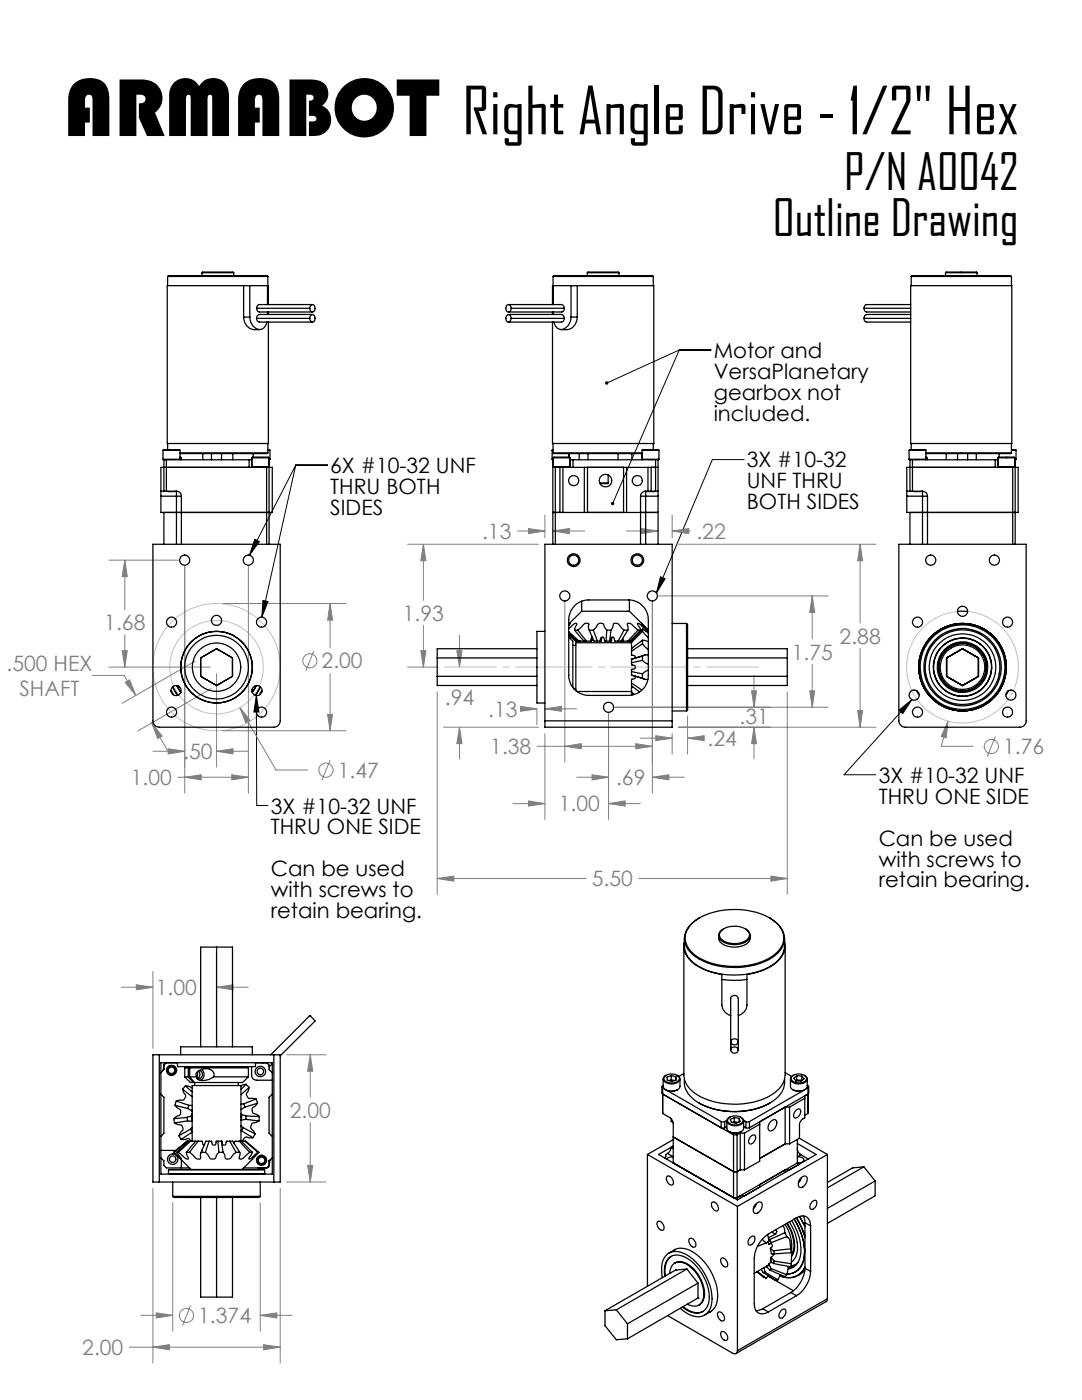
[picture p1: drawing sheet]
<svg xmlns="http://www.w3.org/2000/svg" width="216mm" height="279mm" viewBox="0 0 216 279" stroke-linecap="round" stroke-linejoin="round" font-family="sans-serif">
<g fill="none" stroke="#808080" stroke-width=".2">
<path d="M21.7 111.8h13.9M24.9 111.8v9.9M24.9 111.8l.5 3.3h-1zM36.9 113.1v45.2M49.6 113.1v45.2M81.3 108.6h26.2M84.5 108.6l.5 3.3h-1zM84.5 108.6v11.2M103.2 106h5.5M105.4 105.5l3.3 .5-3.3 .5zM108.7 102.8v4.6M110.3 106l3.3-.5v1z"/>
<path d="M110.3 106h6.4M125 106h6.3M128 105.5l3.3 .5-3.3 .5zM131.4 118.9h33.8M134.1 106l3.3-.5v1zM134.1 106h3.7M134.1 102.8v4.6M135.4 108.6h39.4M162.1 118.9l.5 3.3h-1zM162.1 118.9v8.6M171.6 108.6l.5 3.3h-1zM171.6 108.6v15.8"/>
<path d="M18.4 134.8h6.4l2.3 4M21.7 133.1h20.2M24.4 129.9h1l-.5 3.2zM24.9 126.7v6.4M25 136.2l.9-.5 1.2 3.1zM38.9 131.9l-14.6 8.5M42.1 137.4l-14.6 8.5M43.2 134.4v18.7M44.5 120.4h24.5M62.6 129.9l-1.6 4M65.9 120.4v8.9M65.9 134.4v11.4"/>
<path d="M65.9 120.4l.5 3.4h-1zM81.3 133.1h6.1M84 129.9h1l-.5 3.2zM84.5 124.8v8.3M87.2 138.1v40.4M91.2 129.9h1l-.5 3.2zM91.7 126.8v6.3M112.7 120.2v31.9M130.2 120.2v38.1M150 137.9h1l-.5 3.2zM150.5 134.8v6.3M157.1 138.1v40.4"/>
<path d="M161.6 137.9h1l-.5 3.2zM162.1 132.6v8.5M171.6 129.4v15.7M30.3 144.3l2 2.6-.8 .5zM30.3 144.3l3.1 5.5M30.5 149.9h6.4M33.5 149.4l3.4 .5-3.4 .6zM35.5 155.1h14.1M36.9 155.1l3.2-.5v1zM43.2 149.9h6.4M43.2 149.9l3.3-.5v1.1zM44.5 145.8h24.5"/>
<path d="M46.2 154.6l3.4 .5-3.4 .5zM47.9 141.2l2.1 2.6-.9 .5zM47.9 141.2l7.2 12.5h6.3M65.4 142.6h1l-.5 3.2zM65.9 151.7l-1.7 4M88.5 145.1h19M91.7 145.1l.5 3.3h-1zM91.7 145.1v6.4M103.9 141l3.2 .5-3.2 .5zM104.5 141.5h2.6M105.4 159.8l3.3 .6-3.3 .5zM107.1 141.6v3"/>
<path d="M107.2 148.9h23M108.7 141.5l3.3-.5v1zM108.7 146.4v17.1M108.7 141.5h6.4M112.7 148.9l3.3-.5v1zM115.1 155.1h6.3M118.1 154.6l3.3 .5-3.3 .5zM121.4 142.4v21.1M122.7 141.1h42.5M126.9 148.4l3.3 .5-3.3 .5zM127.8 147.3h6.3M130.2 155.1l3.3-.5v1z"/>
<path d="M130.2 155.1h6.3M130.8 146.8l3.3 .5-3.3 .5zM134.1 146.4v4.1M135.4 145.1h39.4M137.2 147.3l3.3-.5v1zM137.2 142.9v7.6M137.2 147.3h2.8M150.5 145.1l.5 3.3h-1zM150.5 145.1v6.4M171.1 141.8h1l-.5 3.3zM189.2 143.9l-.4 3.3-1-.2zM189.2 143.9l-1.4 5h6.4"/>
<path d="M198.6 147l-1.6 4M87.2 175.3l3.4-.5v1.1zM87.2 175.3h29.7M102.4 160.4h6.3M121.4 160.4l3.3-.6v1.1zM121.4 160.4h6.4M127.5 175.3h29.6M153.8 174.8l3.3 .5-3.3 .6zM24.2 197h6.3M27.2 196.5l3.3 .5-3.3 .6zM30.5 193.9v15.3M43.2 197l3.3-.5v1.1z"/>
<path d="M43.2 197h6.4M57.2 210.5h7.9M61.9 210.5l.5 3.3h-1zM61.9 210.5v8.5M30.5 237.2v34.8M55.9 237.2v34.8M57.2 235.9h7.9M61.4 232.6h1l-.5 3.3zM61.9 224v11.9M34.5 240v25.7M51.9 240v25.7M25.8 268.9h30.1"/>
<path d="M28.1 262.5h6.4M30.5 268.9l3.3-.5v1zM31.2 262l3.3 .5-3.3 .5zM38 260.5l-1.6 4M51.9 262.5l3.3-.5v1zM51.9 262.5h6.4M52.6 268.4l3.3 .5-3.3 .5z"/>
<circle cx="61.8" cy="131.9" r="1.41"/>
<circle cx="65.1" cy="153.7" r="1.41"/>
<circle cx="197.8" cy="149" r="1.41"/>
<circle cx="37.2" cy="262.5" r="1.41"/>
</g>
<g fill="none" stroke="#000" stroke-width=".2">
<path d="M135.5 69.8h6.4M135.5 69.8l-13.3 30.7M135.5 69.8l-14.4 6.6M59 92.8h6.4M59 92.8l-6.8 30.4M59 92.8l-9.2 18M148.5 91.7h-6.4l-11.1 26.7M50.8 107.6l1 .5-2 2.7zM52.5 119.8l1 .3-1.3 3.1zM131.8 115.1l.9 .4-1.7 2.9zM51.2 138.8v22h2.2M51.2 138.8l.5 3.3h-1z"/>
<path d="M182 139.6l-13.6 15h6.4M179.4 141.7l2.6-2.1-1.9 2.8z"/>
</g>
<g fill="none" stroke="#c0c0c0" stroke-width=".2">
<circle cx="43.2" cy="133.2" r="12.7"/>
<circle cx="43.2" cy="133.1" r="9.3"/>
<circle cx="192.1" cy="133.1" r="11.1"/>
</g>
<path d="M88.7 133.1h62.7" fill="none" stroke="#c0c0c0" stroke-width=".2" stroke-dasharray="15.2 1.3 1.3 1.3" stroke-dashoffset="4.9"/>
<path d="M52.5 119.8l1 .3-1.3 3.1zM50.8 107.6l1 .5-2 2.7zM51.2 138.8l.5 3.3h-1zM131.8 115.1l.9 .4-1.7 2.9zM122 100.3l-.1 .3 .2 .2 .1-.3-.1 .3a.34 .34 0 0 0 .4-.1 .34 .34 0 0 0-.1-.5 .34 .34 0 0 0-.4 .1zM120.8 76.2v.4l.3-.2-.3 .2a.34 .34 0 0 0 .4 .1 .34 .34 0 0 0 .1-.5 .34 .34 0 0 0-.5 0zM179.4 141.7l2.6-2.1-1.9 2.8z" fill="#000"/>
<g fill="#808080">
<path d="M36.9 155.1l3.2-.5v1zM46.2 154.6l3.4 .5-3.4 .5zM25 136.2l.9-.5 1.2 3.1zM30.3 144.3l2 2.6-.8 .5zM105.4 105.5l3.3 .5-3.3 .5zM110.3 106l3.3-.5v1zM128 105.5l3.3 .5-3.3 .5zM134.1 106l3.3-.5v1zM112.7 148.9l3.3-.5v1zM126.9 148.4l3.3 .5-3.3 .5zM130.8 146.8l3.3 .5-3.3 .5zM137.2 147.3l3.3-.5v1zM150.5 145.1l.5 3.3h-1zM150 137.9h1l-.5 3.2zM161.6 137.9h1l-.5 3.2zM162.1 118.9l.5 3.3h-1zM171.1 141.8h1l-.5 3.3zM171.6 108.6l.5 3.3h-1zM105.4 159.8l3.3 .6-3.3 .5zM121.4 160.4l3.3-.6v1.1zM118.1 154.6l3.3 .5-3.3 .5zM130.2 155.1l3.3-.5v1zM103.9 141l3.2 .5-3.2 .5zM108.7 141.5l3.3-.5v1zM87.2 175.3l3.4-.5v1.1zM153.8 174.8l3.3 .5-3.3 .6zM52.6 268.4l3.3 .5-3.3 .5zM30.5 268.9l3.3-.5v1zM61.9 210.5l.5 3.3h-1zM61.4 232.6h1l-.5 3.3zM31.2 262l3.3 .5-3.3 .5zM51.9 262.5l3.3-.5v1zM43.2 197l3.3-.5v1.1zM27.2 196.5l3.3 .5-3.3 .6z"/>
<path d="M65.4 142.6h1l-.5 3.2zM65.9 120.4l.5 3.4h-1zM47.9 141.2l1.2 3.1 .9-.5zM43.2 149.9l3.3-.5v1.1zM33.5 149.4l3.4 .5-3.4 .6zM24.4 129.9h1l-.5 3.2zM24.9 111.8l.5 3.3h-1zM84 129.9h1l-.5 3.2zM84.5 108.6l.5 3.3h-1zM91.2 129.9h1l-.5 3.2zM91.7 145.1l.5 3.3h-1zM189.2 143.9l-1.4 3.1 1 .2z"/>
</g>
<g fill="none" stroke="#000" stroke-width=".25">
<path d="M33.4 55.2h20M33.4 55.2l.2-.2h19.7l.1 .2M33.4 55.2v1.8M40.3 54.4h6.3M40.3 54.4l.1-.1h6.1l.1 .1M40.3 54.4v.6M46.6 54.4v.6M48.6 57h-15.2v31.5h20.2v-24.2M48.6 57v6.3M48.6 57h1.2M49.8 57h3.6v3.8M49.8 57v6.3"/>
<path d="M53.4 55.2l.2 5.6M110.3 55.2h20.1M110.3 55.2l.2-.2h19.7l.2 .2M110.3 55.2v1.8M110.4 57h-.2v3.8M110.4 57v3.8M110.4 57h3.5M113.9 57v6.3M113.9 57h1.3M115.2 57h15.3v31.5h-20.3v-24.2M115.2 57v6.3M117.2 54.4h6.3"/>
<path d="M117.2 54.4l.1-.1h6.1l.1 .1M117.2 54.4v.6M123.5 54.4v.6M130.4 55.2v1.8M181.7 57h20.2v31.5h-20.2zM181.8 55.2h20M181.8 55.2l.2-.2h19.6l.2 .2M181.8 55.2v1.8M188.7 54.4h6.3M188.7 54.4l.1-.1h6l.2 .1M188.7 54.4v.6M195 54.4v.6"/>
<path d="M201.8 55.2v1.8M48.6 63.3a2.34 2.34 0 0 0 2 2.5M48.6 63.3h1.2M49.8 63.3a2.25 2.25 0 0 0 2.4 2.4l.5-.3 .6-1.1M50.6 65.8h1.2M51.2 63.5v.1a.61 .61 0 0 0 .6 .7h10.6M51.2 61.5l.2 .6 .3 .2h10.6M51.2 63.5h10.6M51.2 61.5h10.6M51.8 62.8h10.5M51.8 62.8l-.5 .2-.1 .5M53.4 62.3v.5"/>
<path d="M53.6 62.3v.5M61.9 63a.56 .56 0 0 1 .8-.1 .56 .56 0 0 1 .2 .7 .56 .56 0 0 1-.7 .6 .56 .56 0 0 1-.4-.8zM62 61a.54 .54 0 0 1 .7-.1 .54 .54 0 0 1 .2 .7 .56 .56 0 0 1-.7 .7 .56 .56 0 0 1-.4-.8zM62.3 60.8h-10.7l-.3 .3-.1 .4M101.1 63a.54 .54 0 0 1 .7-.1 .54 .54 0 0 1 .2 .7 .56 .56 0 0 1-.7 .6 .56 .56 0 0 1-.4-.8zM101.2 60.9a.7 .7 0 0 1 .8 .3 .7 .7 0 0 1-.2 .9 .56 .56 0 0 1-.7 0 .56 .56 0 0 1-.2-.6zM101.5 62.8h10.6M101.5 60.8h10.6l.3 .2 .2 .5M102 63.5h10.6M102 61.5h10.6M110.2 62.3v.5M110.4 62.3v.5"/>
<path d="M112 65.8h1.2M112.1 62.8l.4 .2 .1 .5M112.6 63.5l-.1 .5-.5 .3h-10.6M112.6 61.5l-.1 .5-.3 .3h-10.7M113.9 63.3a2.32 2.32 0 0 1-2.2 2.5 1.78 1.78 0 0 1-1.2-1.5M113.9 63.3h1.3M115.2 63.3a2.37 2.37 0 0 1-2 2.5M172.4 61.5l.1 .6 .4 .2h8.8M172.4 63.5l.1 .6 .3 .2h8.9M172.4 63.5h9.3M172.4 61.5h9.3M172.9 62.8h8.8"/>
<path d="M172.9 62.8h-.1a.66 .66 0 0 0-.4 .7M181.7 60.8h-8.9l-.3 .3-.1 .4M32.1 98v1M32.1 99v3.3h3.1M32.1 98h.6M32.1 99h3.1M32.5 91.7h3.4M32.5 89.9h3.4M32.5 89.9l.2-.2h3.1l.1 .2M32.5 91.7l.2 .1M32.5 89.9v1.8M32.7 91.8h.5"/>
<path d="M32.7 98h.5M32.7 91.8v6.2M33.2 91.8h16.5M33.2 91.8v6.2M33.2 98h2M33.4 98h1.6M33.4 88.5v1.2M35.2 98a.96 .96 0 0 1 1 1M35.2 99h1M35.2 98v1M35.2 99v9.6M35.9 90.4h17.5"/>
<path d="M35.9 91.4h.2M35.9 91.2l.2 .2M35.9 89.9v1.8M35.9 91.7l-.1 .1M36.1 91.4v.4M36.2 99v9.6M40.5 90.5v1.3M42.2 90.5v1.3M44.2 90.5v1.3M46.5 90.5v1.3M49.7 91.8h.5M49.7 91.8v1.5"/>
<path d="M50.2 91.8h.1M50.2 91.8v1.5M50.3 93.1h3.3M50.3 91.4h3.3M50.3 91.4l.1-.2h3.1l.1 .2M50.3 91.4v1.7M50.3 93.1l.1 .2M50.5 90.5v.7M53.2 93.3h1.1v9h-18.1M53.2 93.3h-21.1v4.7M53.2 93.3v15.3M53.4 90.4l-.1 .1h-17.4"/>
<path d="M53.4 89.9h.5M53.4 89.7l.5 .2M53.4 88.5v1.9M53.6 91.8h.1M53.6 91.7h.3M53.6 91.4v1.7M53.6 93.1l-.1 .2M53.7 91.8v16.8M53.9 89.9v1.8M53.9 91.7l-.2 .1M110.2 91.7h.2M110.2 89.9h.1"/>
<path d="M110.2 89.9v1.8M110.2 91.7l.1 .1M110.3 91.8h.1M110.3 93.3h.5M110.3 91.8v16.8M110.3 90.4h17.8M110.3 90.4l.2 .1h17.6M110.3 89.7l-.1 .2M110.3 88.5v1.9M110.4 93.1h3.3M110.4 91.4h3.3M110.4 91.4l.1-.2h3.1l.1 .2"/>
<path d="M110.4 91.4v1.7M110.4 93.1l.1 .2M110.8 93.3h20.5M110.8 93.3v15.3M111.7 93.3v9M112.3 93.3v9M113.5 90.5v.7M113.7 91.8h.1M113.7 91.4v1.7M113.7 93.1l-.1 .2M113.8 91.8h.5M113.8 91.8v1.5"/>
<path d="M114.3 91.8h16.5M114.3 91.8v1.5M115.6 90.5v1.3M116.6 93.3v9M117.2 93.3v9M117.3 90.5v1.3M119.7 96.4h1.7M121.4 96.4l-.2 .1h-1.5M121.4 94.8v1.6M123.3 90.5v1.3M124.4 93.3v9M125 93.3v9"/>
<path d="M126.1 90.5v1.3M127.8 99h1M127.8 99v9.6M128.1 91.2h.1M128.1 90.5v1.3M128.1 91.4h.1M128.1 91.7h3.4M128.1 89.9h3.4M128.1 89.9l.1-.2h3.1l.2 .2M128.1 89.9v1.8M128.1 91.7l.1 .1M128.8 98a1.02 1.02 0 0 0-1 1"/>
<path d="M128.8 98v1M128.8 98h2M128.8 99h2.5M128.8 99v9.6M129 98h1.6M129.3 93.3v4.7M129.9 93.3v4.7M130.4 88.5v1.2M130.8 91.8h.5M130.8 98h.5M130.8 91.8v6.2M131.3 98v1"/>
<path d="M131.3 91.8v6.2M131.3 99v9.6M131.5 91.7l-.2 .1M131.5 89.9v1.8M180.9 98v1M180.9 98h.7M180.9 99h3.2M181.4 91.7h3.3M181.4 89.9h3.3M181.4 89.9l.1-.2h3.1l.1 .2M181.4 91.7l.2 .1M181.4 89.9v1.8"/>
<path d="M181.6 91.8h.5M181.6 98h.5M181.6 91.8v6.2M181.8 88.5v1.2M182.1 91.8h1.3M182.1 98h2M182.1 91.8v6.2M182.3 98h1.6M183.4 91.8h15.2M184.1 98a.96 .96 0 0 1 1 1M184.1 98v1M184.1 99h1"/>
<path d="M184.1 99v9.6M184.7 90.4h17.1M184.7 91.4h.3M184.7 91.2l.3 .2M184.7 89.9v1.8M184.7 91.7l-.1 .1M185 91.4v.4M185.1 99v9.6M188.8 90.5v1.3M191.1 90.5v1.3M193.1 90.5v1.3M194.8 90.5v1.3"/>
<path d="M198.6 91.8h.5M198.6 91.8v1.5M199.1 91.8h.1M199.1 91.8v1.5M199.1 93.1h3.4M199.1 91.4h3.4M199.1 91.4l.1-.2h3.2l.1 .2M199.1 91.4v1.7M199.1 93.1l.1 .2M199.4 90.5v.7M201.8 90.4l-.2 .1h-16.9M201.8 89.9h.9"/>
<path d="M201.8 89.7l.9 .2M201.8 88.5v1.9M202.1 93.3h1.1v9h-22.3v-3.3M202.1 93.3h-21.2v4.7M202.1 93.3v15.3M202.5 91.8h.1M202.5 91.7h.2M202.5 91.4v1.7M202.5 93.1l-.1 .2M202.6 91.8h.1M202.6 91.8v16.8M202.7 89.9v1.8"/>
<path d="M202.7 91.7l-.1 .1M30.5 108.6h25.4v35.3a1.33 1.33 0 0 1-1.3 1.2h-22.8a1.26 1.26 0 0 1-1.3-1.2zM32.7 102.3v6.3M35.2 102.3h1M110.3 102.3h21M116.1 120v2M125.6 119.7v2.3M179.4 108.6h25.4v35.3a1.26 1.26 0 0 1-1.3 1.2h-22.9a1.33 1.33 0 0 1-1.2-1.2zM181.6 102.3v6.3M34.1 137.9l.5 .7M34.4 137.1l1 1.7M34.5 137l1 1.7"/>
<path d="M35.3 136.8l.8 1.4M35.5 136.9l.1 .1M35.6 137l.2 .1M35.7 137h-.1M40 131.3l3.2-1.8 3.2 1.8v3.7l-3.2 1.8-3.2-1.8zM50.3 137.7l.1 .1M50.3 137.8h.1M50.4 137.8l-.1 .1M51.1 136.8l-.8 1.4M51.9 137l-1 1.7M52 137.1l-1 1.7M52.3 137.9l-.4 .4v.3"/>
<path d="M87.2 131.3h19.9M87.2 135h19.9M107.1 129.5h-19.9v7.3h19.9M108.7 126h-1.6v14.3h1.6M113.5 127.1l.8 .9v9.2M113.5 125.4l.8-.7a.47 .47 0 0 1 .8-.1l-.4 1.2M113.5 124.6l.3-.2-.3 .4M113.5 126.1l2 1.9M113.5 126.4l1.8 1.6h.2M113.5 126.8l1.4 1.2zM114.3 128.8h.6M114.5 137.5h.4"/>
<path d="M114.7 125.8h.6M114.7 125.8l1.8 2.2M114.7 120.9a4 4 0 0 1 2.8-1.2h7.9a4 4 0 0 1 4 4v11.1a4 4 0 0 1-4 4h-7.9a4 4 0 0 1-4-4v-11.1a4.2 4.2 0 0 1 1.2-2.8zM114.9 128h.1M114.9 128h.3M115.1 138h10.9M115.3 125.8l1.1-1.1a.74 .74 0 0 1 1.1-.1l-.1 .5 .2 .7M115.3 125.8l1.7 2.2M116.1 122h9.5M116.1 122l-2.6 2.5M116.5 127.9l-1 .1M116.5 128h.1"/>
<path d="M116.5 128h.5M117.4 124.5l.1 .1M117.6 125.8h.8M117.6 125.8l.9 2.2h.7M117.9 127.8h.2M117.9 127.8l-.1 .2h-.8M118.1 127.8l-.2 .2M118.2 127.2l-.2 .1-.1 .5M118.3 127.3l-.2 .5M118.4 125.8l.6-.7a.83 .83 0 0 1 .6-.7 .83 .83 0 0 1 .9 .3l.1 .4 .5 .7M118.4 125.8l.8 2.2M119.8 127.8l.1-.6a.48 .48 0 0 1 .6 .1 .48 .48 0 0 1 .1 .5l.1 .2h.2"/>
<path d="M119.8 127.8h.2M119.8 127.8l-.1 .2h-.5M120 127.8l-.2 .2M120.3 127.2l-.2 .1-.1 .5M120.9 128h.7M121.1 125.8h.8M121.1 125.8l-.2 2.2M121.6 128h.2l.2-.8h.5l.2 .8h.6M121.8 127.8h.2M121.9 125.8l.4-1.1a.69 .69 0 0 1 .7-.4 .69 .69 0 0 1 .6 .4l.9 1.1M121.9 125.8l-.3 2.2M122 127.8v.2h-.2"/>
<path d="M122.3 127.2l-.2 .1-.1 .5M123.3 128h.6M124.2 127.4l.2 .6h.9M124.3 127.7l-.1 .3h-.3M124.5 125.8h.8M124.5 125.8l-1.2 2.2M125.3 125.8l-.1-1.2a.62 .62 0 0 1 1 .1l1.1 1.1M125.3 125.8l-1.4 2.2M125.3 128h.4M125.6 122l2.4 2.4M125.7 128h.3M126 134.8l2.7 .8"/>
<path d="M126 128.3h-11.1v9.5M126 132.3v.3l.5 .2a.43 .43 0 0 1 .1 .7l-.6 .1v.4M126 134l2.2 .5M126 130v.7l.6 .2 .2 .4M126 134v.7l2.2 .7M126 136.3l2.1 1.4M126 136.3v.6l1.6 1.2M126 138.1v.3l.2 .2M126 128.2v.9l.2 .2M126 138.5v.2M126 138.1l.5 .5M126.2 137.1l-.2 .1v.9"/>
<path d="M126.8 135l-.1 .4-.7 .2v.7M127.3 125.8h.5M127.3 125.8l-2 2.2M127.8 125.8l-.6-1.4 .5 .2 1.3 1.2M127.8 125.8l-2.1 2.2M128.2 124.7l.6 .5M128.2 135.4l1.1 .2M128.2 134.5v.9M128.2 131.8l1.2 .8M128.2 131v.8M128.2 128.5l1.2 1.1M128.2 127.8v.7"/>
<path d="M128.2 126l1.2 1.3M128.2 127.8l1.2 .3M128.2 125.6v.4M128.2 125.6l1.2 .7M128.2 131.8l-2.2 .5M128.2 128.5l-2.2 1.5M128.2 131l-2.2 .6v.7M128.2 127.8l-2.2 1.6v.6M128.2 126l-2.2 2.2M128.2 125.6l-2.2 2.3v.3M128.5 125l-.5-.6 1.2 1.4M128.7 130.7l-2.7 .9"/>
<path d="M128.8 125.2l.6 .6M129 125.8h.2M129 125.8l-.2 .1M129.2 125.8l.2 .2M129.2 125.8h.1M129.4 133.7l-1.2 .8M129.4 130.7l-1.2 .3M134.1 124.4h2.9M137 124.4l.2 .2v17.1l-.2 .2M137 124.4v17.5M137.2 131.3h19.9M137.2 135h19.9"/>
<path d="M137.2 129.5h19.9v7.3h-19.9M183 137.9l.4 .7M186.2 133l.1 .1M186.5 134.9h.1M186.6 131.3h-.1M187.3 136.5h.1M187.4 129.6v.1M188.6 128.4h.1M188.6 137.8v.1M188.9 135v-3.7l3.2-1.8 3.1 1.8 .1 3.7M188.9 135l3.2 1.8 3.1-1.8M188.9 135l3.2 1.8 3.2-1.8"/>
<path d="M190.2 138.6h-.1M190.4 127.6h.1M191.1 122h2M192 138.9l.1 .1M192.1 127.3v.1M193.8 138.7h-.1M194 127.6l-.1 .1M195.4 137.9h.1M195.5 128.4v.1M196.7 136.6v.1M196.8 129.8h.1M197.6 135h.1"/>
<path d="M197.6 131.3v.1M197.8 133.2l.1 .1M201.2 137.9l-.5 .7M108.7 143.9v1.2h25.4v-1.2M108.7 143.9v-35.3h25.4v35.3M108.7 143.9h25.4M134.1 141.9h2.9M43.2 189v19.9M136.5 188.8v25.8a5.3 5.3 0 0 0 3.3 4.3 15.8 15.8 0 0 0 14.1-.4 5.1 5.1 0 0 0 2.8-3.9v-25.8M136.6 187.3a5.1 5.1 0 0 0 2.9 5.6 15.4 15.4 0 0 0 14.7-.4 4.9 4.9 0 0 0 2.4-5.2M136.6 188a4.2 4.2 0 0 0 2 4.4l.7 .5a12.9 12.9 0 0 0 4.7 1.6v1M137.8 184.5a12.7 12.7 0 0 1 10-3 11.5 11.5 0 0 1 7.6 3.2 3.8 3.8 0 0 1-1 5.9 14.8 14.8 0 0 1-15.9-.1 3.8 3.8 0 0 1-.7-6z"/>
<path d="M139.6 183.2a4.8 4.8 0 0 0-3 4.8 6.6 6.6 0 0 0 4.6 4.2 15.4 15.4 0 0 0 13-1.2 4.1 4.1 0 0 0 1.9-5.3 7.2 7.2 0 0 0-2.6-2.5M143.4 186.7a1.72 1.72 0 0 0 1.4 2 4.5 4.5 0 0 0 4.7-.8l.1-.4 .1-.8M144 185.7a4.3 4.3 0 0 1 5.4 .2 1.33 1.33 0 0 1-.8 2 4.4 4.4 0 0 1-4.7-.5 1.1 1.1 0 0 1 .1-1.7zM144 195.5a17.8 17.8 0 0 0 5 0M144 195.5v5.1a2.24 2.24 0 0 0 1.8 2.1M144.4 185.3a1.38 1.38 0 0 0-1 1.3 1.38 1.38 0 0 0 .9 1.4 4.5 4.5 0 0 0 5.2-.6 1.36 1.36 0 0 0-.8-2.1M149 195.5v5.1a2.28 2.28 0 0 1-1.7 2.1M156.6 188a4.3 4.3 0 0 1-2.1 4.4l-.7 .5a12.8 12.8 0 0 1-4.8 1.6v1M31.8 210.5h-1.3v25.4h1.3M31.8 210.5v25.4M31.8 210.5h22.8M32.1 218.4l.6 .6v7.2l-.6 .6"/>
<path d="M32.1 212.1h22.2v22.2h-22.2zM32.7 212.9l-.1 .7M32.7 213.3v.2M32.7 212.6v.9l-.6 .6M32.8 212.2l.4-.1-.5 .5zM34 214.6h.5M35.2 219.7l2.5 .9M35.2 219.7l-.3 .9M35.2 213.4v.5M35.4 212.1v.8h15.6v-.8M36.1 210.5v-1.6h14.2v1.6M36.4 217.4l.3 .8a.81 .81 0 0 1 .2 1 .81 .81 0 0 1-1 .3l-.7 .2"/>
<path d="M36.4 217.4l1.9 1.5M36.9 214.9h.7M36.9 214.9l1.1 1.1h.6M36.9 213.1h.7M36.9 213.1v1.8M37 216.7l1.3 1.2M37 216.7l.8 .1 .5 .3M37 216.7l-.6 .7M37.1 212.9l-.2 .2M37.6 214.9l1 1.1M37.6 213.1v1.8M37.8 212.9l-.2 .2"/>
<path d="M37.9 214.9l.9 1.1M37.9 214.9h1.4M37.9 213.1h11.7M37.9 213.1v1.8M38.1 212.9l-.2 .2M38.6 216h.2M38.8 216v.6M39.3 214.1l.1 .4-.1 .4M39.3 214.9v.4a2.93 2.93 0 0 0 3.3-.4M39.3 214.9l-.2-.4a2.2 2.2 0 0 1 3.4-.7 .96 .96 0 0 1 .1 1.1M39.5 213.8l.4 .6a.81 .81 0 0 1-.5 .8M39.7 213.6a.78 .78 0 0 1 .7 1.1 .78 .78 0 0 1-1.2 .4"/>
<path d="M40 208.9v-19.9h6.4v19.9M40.2 213.4a1.29 1.29 0 0 1-.2 2.2M42.6 214.9h7M47.6 216v.6M49.1 216.4l-1 .3M49.1 216.4l-1 1M49.1 216.4l.6 .6M49.3 212.9l.3 .2M49.6 214.9l-1.2 1.1h-9.6M49.6 213.1v1.8M49.7 217l-1.6 1.5M49.7 217l-.2 .8a.8 .8 0 0 0-.2 1 .8 .8 0 0 0 1 .4l.8 .1"/>
<path d="M50.2 212.9v1.7a.97 .97 0 0 0 1 1h3.1M51.1 219.3l-2.5 1M51.1 219.3l.3 .9M52.4 212.1h.1M53.2 212.1l.5 .5v.9l.6 .6M54.3 218.4l-.6 .6v7.2l.6 .6M54.3 212.3l-.6 .6M54.6 210.5h1.3v25.4h-1.3M54.6 210.5v25.4M61.8 202.7l1.1 1.1-7 6.9M61.8 202.7h.1M61.8 202.7l-7.8 7.8"/>
<path d="M132.1 216.9v1.3l.1 .1 14.2 8.2M132.2 217.1v5.1M132.2 217.1l.4 .2M132.3 216.6a.24 .24 0 0 0-.2 .2 .24 .24 0 0 0 .1 .3M132.3 215.3v1.5a1.72 1.72 0 0 0 2.4 .9 1.05 1.05 0 0 0 1-.9v-1.5M132.6 214.8a2.19 2.19 0 0 1 2.9 .1 .75 .75 0 0 1-.7 1.1 1.96 1.96 0 0 1-2.3-.7zM132.8 217.5a2.35 2.35 0 0 0 2.4 0M132.9 214.6a.81 .81 0 0 0-.6 .9 .81 .81 0 0 0 .8 .7l.5 .1a1.66 1.66 0 0 0 2.1-1l-.1-.3-.5-.4M133.2 217.7l10.7 6.1M133.9 214.6l-.8 .4v.5l1 .3 .8-.3v-.6M133.9 214.6l1 .3M133.9 215.5l-.4 .2"/>
<path d="M133.9 215.5l.6 .2M133.9 214.6v.9M134.9 214.9v.6M136.5 214.2l-1.1 .6M136.6 215.4a4.9 4.9 0 0 0 3.3 4.9 15.3 15.3 0 0 0 14.6-.8 4.5 4.5 0 0 0 2.1-4.1M145.8 209.5v-10.3a.78 .78 0 0 1 .8-.6 .78 .78 0 0 1 .7 .6v10.3M145.8 209.5a.78 .78 0 0 1 .8-.6 .78 .78 0 0 1 .7 .6M145.8 209.5a.77 .77 0 0 0 .8 .7 .77 .77 0 0 0 .7-.7M146 207.5a.7 .7 0 0 1 .9-.2 .7 .7 0 0 1 .3 .9 .69 .69 0 0 1-.9 .3 .69 .69 0 0 1-.3-1zM156.7 214.1l1.3 .7M157.7 215.3v1.5a1.48 1.48 0 0 0 1.8 1 1.4 1.4 0 0 0 1.6-1v-1.5M158.1 214.8a2.13 2.13 0 0 1 2.8 .2 1 1 0 0 1-1.2 1.1h-.5a1.06 1.06 0 0 1-1.3-1.1z"/>
<path d="M158.2 217.5a2.56 2.56 0 0 0 2.4 0M158.3 214.6a.77 .77 0 0 0-.6 .8 .77 .77 0 0 0 .7 .7 2.39 2.39 0 0 0 2.6-.4 .89 .89 0 0 0-.5-1.1M159 214.7l-.6 .5 .4 .5 1 .1 .6-.5-.4-.6M159 214.7h1M159 215.5l-.2 .2M159 215.5l1 .1M159 214.7v.8M160 215.6h.1M160 214.7v.9M160.3 217.7l-10.8 6.1M160.6 219.2l-3 1.7M161.1 216.6l.3 .3-.2 .2"/>
<path d="M161.2 218.3l-.6 .4v4.4a1.66 1.66 0 0 0-1.1 1.4v2.7l-1.9 1.1M161.2 217.1v5.1M161.2 217.1l-.4 .2M161.2 218.3l-11.7 6.8M161.4 216.9v1.3l-.2 .1M31.8 235.9h22.8M32.1 231.1l.6 .6v.9l.5 .5h4.6M32.1 229.6h3M33.6 234.2h19.2M33.6 233.5h19.2M33.6 234.2l.1 .1M33.6 233.5v.7"/>
<path d="M34.5 238.8l.2 .2h9.9M34.5 238.8h17.4M34.5 235.9v2.9M34.7 230h.1M34.7 230l1.5 1.3-1-1.3M34.7 230l3.4 3.4M34.7 223.2l.1 .9M34.8 224.1l.8 .3a.81 .81 0 0 1 .8 .6 .81 .81 0 0 1-.3 1l-.4 .7M34.9 220.6l.6 .6a.81 .81 0 0 1 .6 .8 .81 .81 0 0 1-.8 .7l-.6 .5M34.9 220.6l2.6 .6M35.2 230h.4M35.6 230l1.2 1a.49 .49 0 0 0 .8 .1l-.4-1.1"/>
<path d="M35.7 226.7l.5 .7M36.2 227.4h.8l.6-.2 .6 .6M36.2 231.5v1.6M37.2 230h.6M37.3 227.8l-2.6 2.2M37.3 227.8h.1M37.3 223l-2.6 .2M37.3 223l.1 .7M37.3 227.8h.3M37.4 223.7l-2.6 .4M37.4 239h7.2M37.5 221.2l.8 .5"/>
<path d="M37.7 220.6l-.2 .6M37.7 220.6h.6M37.8 230l.8 .6a1.02 1.02 0 0 0 1.4 .6l.1-1.2M38 227.8l-2.4 2.2M38 227.8h-.3l-2.5 2.2M38 227.8h.9M38 225.4l-2.3 1.3M38 225.4l.3 .5M38.2 222.7l.1 1.1-.9-.1M38.2 222.7l-.9 .3M38.3 221.7h.1M38.3 222.6v.4"/>
<path d="M38.3 222.6l-.1 .1M38.3 227.8v-11.2h9.8v11.2M38.3 226l-2.1 1.4M38.3 222.2v.4M38.3 221.4v.3M38.3 225l-.3 .4M39.5 227.8l-1.7 2.2M39.5 227.8h.8l.2 .6 .2 .1M39.5 227.8h-.5l-1.8 2.2M40 239v19.9h6.4v-19.9M40.1 230h.9M40.4 229.4l-.3 .7"/>
<path d="M41 230l.6 .6a.8 .8 0 0 0 .8 .7 .8 .8 0 0 0 .8-.7l.5-.6M41.7 227.8h.5l.2 .6 .1 .1h.4l.3-.7h.3M41.7 227.8l-.7 2.2M41.7 227.8h-.6l-1 2.2M43.2 239v19.9M43.5 227.8l.2 2.2M43.5 227.8h.7M43.7 230h.8M44.2 227.8l.4 .7 .4-.1 .2-.6h.7M44.2 227.8l.3 2.2M44.5 230l.3 .3 .1 .7a.68 .68 0 0 0 .6 .4 .68 .68 0 0 0 .6-.4l1-1M45.9 227.8l1.2 2.2"/>
<path d="M45.9 227.8h.5l1.4 2.2M47.1 230h.7M47.8 227.8h-.9l-.2 .4M47.8 227.8l2 2.2M47.8 227.8h.4l2.2 2.2M47.8 230l.1 .3-.2 .8a.63 .63 0 0 0 1-.1l1.1-1M48.1 222.2v.2M48.1 222.4v.6M48.1 225.7h.1M48.1 223.6h.1M48.1 224.7l.4 .4M48.1 222.4h.1"/>
<path d="M48.2 225.7l2.3 1.3M48.2 227.8h.7M48.2 222.4l-.1 1.2M48.2 222.4l.9 .3M48.5 225.1l2.4 1.2M48.5 225.1l-.3 .6M48.6 220.3l.3 .6M48.6 220.3h-.5M48.6 233.1h4.6M48.9 220.9l-.8 .5M48.9 227.8l2.6 2.2M48.9 227.8l2.7 2.2"/>
<path d="M49 223.4l2.7 .3M49 223.4l-.9 .2M49.1 222.7l2.7 .1M49.1 222.7l-.1 .7M49.8 230h.6M50.4 230l-.8 1.3 .6-.2 1.3-1.1M50.4 231.3l-2.1 2.1M50.5 227l-.8 .1a.84 .84 0 0 0-1.3 .7M50.9 226.3l-.4 .7M51.2 231.3v.5M51.4 220.2l-2.5 .7M51.4 220.2l-.5 .6a.81 .81 0 0 0-.6 .8 .81 .81 0 0 0 .8 .8l.7 .4"/>
<path d="M51.5 230h.1M51.5 233.1l.5 .1 .9-.1M51.6 230l-1.2 1.3M51.7 223.7l-.7 .3a.81 .81 0 0 0-.9 .6 .81 .81 0 0 0 .4 1l.4 .7M51.8 222.8l-.1 .9M51.9 233.1h.6M51.9 238.8l-.2 .2h-7.1M51.9 235.9v2.9M51.9 230.6h.5M52.8 234.2l-.1 .1M52.8 233.5v.7M53.7 232.6a.48 .48 0 0 1-.5 .5"/>
<path d="M53.7 232.6l-.5 .5M53.7 231.6v.3M53.9 231.5l-.2 .8M54.3 231.1l-.6 .6v.9M129.2 230.4l17.9 10.4M129.2 230.4v26.3M132.2 222.2l1.4 .8a1.6 1.6 0 0 1 .7 1.3v7.8M132.2 222v.2M133.1 234.8a.89 .89 0 0 1 1.2 .7 .6 .6 0 0 1-.4 1 1.31 1.31 0 0 1-.8-1.7zM133.2 230.2l-.3 .2v.5l-.3 .2M133.2 230.2l1.1 .7M133.9 229a1.62 1.62 0 0 1-.7 1.2"/>
<path d="M133.9 223.2v.6l.4 .2M133.9 229l.4 .2M134.3 232h.1M134.3 226.9l12.1 6.9h.7l.6-.3M134.3 232.1l12.1 6.9h.7M134.3 230.9h-.1a1.26 1.26 0 0 0-1.2 .4M134.3 232.1h.1M134.3 227.4l-5.1 3M139.5 220.1a15.4 15.4 0 0 0 14.1 0M142 240a.87 .87 0 0 1 1.3 .7 .68 .68 0 0 1-.2 1 1.33 1.33 0 0 1-1.1-1.7zM143.9 223.8h.7M143.9 223.8v1.3h.7"/>
<path d="M144.6 223.8v1.3M145 223.7v1.4a1.69 1.69 0 0 0 2.3 1 1.12 1.12 0 0 0 1.1-1v-1.4M145 224.8l-.4 .3M145.1 223.6l-.5 .2M145.4 223.1a2.08 2.08 0 0 1 2.8 .2 1.05 1.05 0 0 1-1.3 1.2 1.45 1.45 0 0 1-1.7-.9zM145.5 225.8a2.36 2.36 0 0 0 2.4 0M145.6 223a.81 .81 0 0 0-.6 .9 .81 .81 0 0 0 .9 .6 2.1 2.1 0 0 0 2.5-.6 .87 .87 0 0 0-.6-.9M146.4 226.5h.7M146.4 226.5v12.5M146.5 223l-.8 .4 .2 .6 1 .2 .8-.4-.2-.6M146.5 223l1 .2M146.5 223.8l-.3 .2"/>
<path d="M146.5 223.8l.8 .2M146.5 223v.8M147.1 226.5v12.9M147.5 223.2v.7M147.7 226.1h.9M147.7 226.1l-.6 .4M147.7 226.1v7.4M147.7 238.7v.4M147.7 233.5h.9M147.7 238.7l-.6 .3M148.4 223.6l.4 .2M148.4 224.8l.4 .3"/>
<path d="M148.6 226.1v7.4M148.8 223.8h.7M148.8 225.1h.7M148.8 223.8v1.3M149.5 223.8v1.3M150 226.7l.4-.2a.96 .96 0 0 1-.2 1.6l-.2 .2a.43 .43 0 0 1-.6-.5l.1-.6zM151.6 223.9v7.8l-3 1.8M151.6 236.4v.5l-3 1.8h-.9M151.6 224.4l-3 1.7M153.8 223.8a.66 .66 0 0 1 1.2 0 1.62 1.62 0 0 1-1.4 1.9 1.11 1.11 0 0 1 0-1.7zM156.7 228.3l-5.1 2.9M156.7 228.3h.9"/>
<path d="M157.6 220.9h-.9v7.4M157.6 220.9v7.4M158.9 221.5l.5-.2a.89 .89 0 0 1 0 1.4 .61 .61 0 0 1-1 .2 1.42 1.42 0 0 1 .5-1.4zM159.1 230.9h.1a.8 .8 0 0 1 1.2 .8 1.24 1.24 0 0 1-1.3 .3M159.1 229.2a1.38 1.38 0 0 0 .7 1.2M159.1 232.1l.4 .2-1.9 1.2h-.9v.5M159.1 232.1l-12 6.9M159.1 227.4v4.7M159.1 228.2l3.7 2.2-15.7 9.1-15.7-9.1 2.9-1.7-.4 .3M159.5 227.2l5.6 3.2M159.6 230.3l.1 .1M159.7 235.3l-.2 .4"/>
<path d="M159.8 230.4l1.4 1M159.8 230.4l-.7 .5M159.9 235a.66 .66 0 0 1 1.1 0 1.68 1.68 0 0 1-1.3 2 1.08 1.08 0 0 1 0-1.7zM159.9 235l-.6 1M161.2 222v.2M161.2 222.2l-.6 .4M162.1 239.8a.55 .55 0 0 1 .8-.1 1.23 1.23 0 0 1-1 1.6 1.02 1.02 0 0 1 .2-1.5zM165.1 230.4l-18 10.4M165.1 230.4v28.8M172.4 232.9l-7.3 4.2M172.4 232.9l2.2 2.8M172.4 232.9l-2.3 .2-5 2.9"/>
<path d="M174.6 235.7l-9.5 5.5M174.6 235.7v3l-9.5 5.5M131.2 243.8a.89 .89 0 0 1 1.2 .8 .6 .6 0 0 1-.4 .9 1.31 1.31 0 0 1-.8-1.7zM132.2 255a5.1 5.1 0 0 1 .8-4.6 3.3 3.3 0 0 1 4.1 0 10.9 10.9 0 0 1 4.9 9.5 2.88 2.88 0 0 1-4.3 2.5l-2-1.3M132.6 254.7a3.9 3.9 0 0 1 1.2-3.9 3.2 3.2 0 0 1 3.4 .4 9.8 9.8 0 0 1 4.3 8.3 2.55 2.55 0 0 1-3.7 2.3l-1.6-1M133.6 254.1a2.04 2.04 0 0 1 1-2 2.04 2.04 0 0 1 2.3 .1 7 7 0 0 1 3.4 7.2 1.97 1.97 0 0 1-3.1 .9M133.9 250.7a3.7 3.7 0 0 0-1.1 3.9M134.4 249.5a3.8 3.8 0 0 1 4.4 .7 10.9 10.9 0 0 1 4.4 9.1 3.2 3.2 0 0 1-1.6 2.6M134.6 252.1a2.82 2.82 0 0 1 3.5 .8 6.9 6.9 0 0 1 2.3 6.4 1.78 1.78 0 0 1-.9 1.2M134.8 249.3l-1.3 .8M134.8 253.5h.1M134.8 253.5l-14.1 8.1"/>
<path d="M137.1 253.3l2.2 2.8M137.1 253.3l-2.3 .2M137.1 253.3l-14.1 8.1M137.5 247.2a.89 .89 0 0 1 1.3 .7 .62 .62 0 0 1-.4 1 1.36 1.36 0 0 1-.9-1.7zM139.3 259.1h.1M139.3 256.1v3M139.3 256.1l-14.1 8.1M139.3 259l-14.1 8.2M143.9 251.2a.89 .89 0 0 1 1.2 .7 .62 .62 0 0 1-.4 1 1.36 1.36 0 0 1-.8-1.7zM147.1 240.8v28.8M149.7 246.9a.55 .55 0 0 1 .9-.1 1.23 1.23 0 0 1-1.1 1.7 1.07 1.07 0 0 1 .2-1.6zM150.7 240.5l-.2 .3"/>
<path d="M150.9 240.2a.65 .65 0 0 1 .9-.3 .65 .65 0 0 1 .2 .9l-.1 .4a1.08 1.08 0 0 1-1.4 .8 1.58 1.58 0 0 1 .4-1.8zM151 240.2l-.7 1M151 253.8l1.3 1 .6 .3M151.1 253.8l1.8 1.3M151.9 253.3l.3 .6M152.1 247.3l.8 .7M152.2 253.9l2.5 1.6 .5-.1M152.5 253.1h-.3M152.5 253.1l.1 .8M152.5 252.9v.2M152.6 253.9l2.6 1.5M152.6 253.9h-.4"/>
<path d="M152.9 248l-1.7 .7M153 252.8l.6 .7M153.1 246.5l.4 1.2-.6 .3M153.1 252.6l-2.6 1.5M153.2 247.8l.3 .5M153.3 254.7l5 2.9M153.4 254.6l-.5 .5M153.4 247.4h.2M153.5 248.3l.4-.1a.47 .47 0 0 1 .2 .5 .47 .47 0 0 1-.4 .4v.1M153.5 252.4l-.5 .4M153.5 252.4l.4 .8M153.5 252.2l-.5 .6"/>
<path d="M153.5 252.2v.2M153.6 253.5l3 1.3 .4-.4M153.6 247.4l.3 .6M153.7 249.2l.2 1h.6M153.7 249.2l.7 .4M153.7 251.8l.7 .4M153.9 253.2l3.1 1.2M153.9 253.2l-.3 .3M153.9 248l-.4 .3M153.9 250.9l-.2 .9M153.9 251.9l-.4 .3M153.9 251l-.2 .8"/>
<path d="M153.9 251l.6 .7M153.9 250.9v.1M154.1 245.9l.7 .4M154.4 252.2l3.4 .6 .1-.6M154.4 250.2l-.1 .4-.4 .3M154.4 249.6l.1 .6M154.5 251.7l3.4 .5M154.5 251.7l-.1 .5M154.8 246.3l-1.5 .7M154.8 245.4l.2 .4-.2 .5M155.7 254.4l-.5 1M156.2 244.6l.3 .6 .1 .8"/>
<path d="M156.6 246l-3 1.4M156.6 246l.4 .8M156.6 244.4a8.5 8.5 0 0 1 1.4 5.6M157 246.8l-3.1 1.2M157 246.8l.5 .4 .3 2M157 244.2a6.7 6.7 0 0 1 1 6.3M157.1 244.1a7.7 7.7 0 0 1 1.2 5.9l-.3 .7M157.3 252.7l-.3 1.7M157.5 243.9a8.7 8.7 0 0 1 1.5 6.3 2.64 2.64 0 0 1-1.1 1.6M157.8 249.2l-3.4 .4M157.8 249.2l.1 .8M157.8 258l1.1 .6"/>
<path d="M157.8 258l-5.6 3.2M157.9 250v-.3v2.5M157.9 250l-3.4 .2M157.9 250h.1M158 243.6a9.7 9.7 0 0 1 1.5 7.7 2.74 2.74 0 0 1-2.2 2M158.5 243.3l.8 1.6a11.5 11.5 0 0 1 1.1 3.7M158.5 252.8l-1.2 .2M158.9 243.1l1 1.8 .7 2M158.9 253.7l-.2 .1M158.9 258.6l-5.6 3.2M159 243l.9 1.9 .7 1.7M159.2 251.9l-.3 .4-1.1 .4"/>
<path d="M159.5 242.8l1.1 2M159.6 242.8l1 2M160.3 242.7l.3 .8v.5M160.4 248.6a5.5 5.5 0 0 1-1.2 4.8 2.75 2.75 0 0 1-2.1 .8M160.4 248.6a5.6 5.6 0 0 1-1.2 4.9 3.1 3.1 0 0 1-2.1 .7M160.6 253.6l-1.4 1M160.6 252.8a3.7 3.7 0 0 1-5 1.8 3.7 3.7 0 0 0 5-1.6M160.6 253.1a6.3 6.3 0 0 1-2.8 4.9M160.6 244l1.1 .7M160.6 253.1l1.1 .7M160.6 244v9.1M161.7 244.7a1.73 1.73 0 0 0-.8-1.9 1.73 1.73 0 0 0-2 .2l-5.6 3.3a6.3 6.3 0 0 0-2.8 4.8v9.1a1.72 1.72 0 0 0 .8 1.8 1.72 1.72 0 0 0 2-.2"/>
<path d="M161.7 253.8a6.3 6.3 0 0 1-2.8 4.8M161.7 244.7v9.1M165.1 259.2l-.2 .6-18 10.3M165.1 259.2l-18 10.4M120.7 261.6v3l2.3 2.8 2.2-.2M123 261.4l2.2 2.8M123 261.4l-2.3 .2M125.2 264.2v3M133.2 262.6l13 7.5a.58 .58 0 0 0 .7 0 .58 .58 0 0 0 .2-.5M136.3 260.8a3.6 3.6 0 0 0 4 .9M141.9 261.7l-1.3 .7M143.3 262l.1-.2a1.17 1.17 0 0 1 .9 1.8 1.23 1.23 0 0 1-1-1.6z"/>
<path d="M143.9 265.9l.1-.2a1.17 1.17 0 0 1 1 1.8 1.23 1.23 0 0 1-1.1-1.6zM152.2 261.2l-1.4 .4M152.2 261.2l1.1 .6M155.9 261.5l.5-.3 .2 .1a1.17 1.17 0 0 1-.9 1.8 1.06 1.06 0 0 1 .2-1.6z"/>
<circle cx="114.5" cy="95.9" r="1.01"/>
<circle cx="120.8" cy="95.9" r="1.25"/>
<circle cx="127.2" cy="95.9" r="1.01"/>
<circle cx="36.9" cy="111.8" r="1.02"/>
<circle cx="49.6" cy="111.8" r="1.02"/>
<circle cx="112.7" cy="118.9" r="1"/>
<circle cx="114.5" cy="111.8" r="1.28"/>
<circle cx="114.5" cy="111.8" r="1.02"/>
<circle cx="127.2" cy="111.8" r="1.28"/>
<circle cx="127.2" cy="111.8" r="1.02"/>
<circle cx="130.2" cy="118.9" r="1"/>
<circle cx="185.7" cy="111.8" r="1.02"/>
<circle cx="198.4" cy="111.8" r="1.02"/>
<circle cx="34.2" cy="124.2" r="1"/>
<circle cx="35.1" cy="137.8" r="1.01"/>
<circle cx="43.2" cy="133.1" r="7.1"/>
<circle cx="43.2" cy="133.2" r="7.1"/>
<circle cx="43.2" cy="123.8" r="1.01"/>
<circle cx="43.2" cy="133.2" r="4.8"/>
<circle cx="43.2" cy="133.1" r="6.3"/>
<circle cx="51.3" cy="137.8" r="1.01"/>
<circle cx="52.2" cy="124.2" r="1"/>
<circle cx="182.4" cy="138.7" r="1"/>
<circle cx="183.1" cy="124.2" r="1"/>
<circle cx="192.1" cy="133.2" r="4.5"/>
<circle cx="192.1" cy="133.1" r="7.4"/>
<circle cx="192.1" cy="133.1" r="8.7"/>
<circle cx="192.1" cy="133.1" r="4.8"/>
<circle cx="192.1" cy="133.1" r="6.7"/>
<circle cx="192.1" cy="122" r="1.01"/>
<circle cx="192.1" cy="133.1" r="5.8"/>
<circle cx="192.1" cy="133.2" r="8.7"/>
<circle cx="192.1" cy="133.2" r="7.7"/>
<circle cx="192.1" cy="133.2" r="4.8"/>
<circle cx="192.1" cy="133.1" r="5"/>
<circle cx="192.1" cy="133.1" r="8.4"/>
<circle cx="201" cy="124.2" r="1"/>
<circle cx="201.7" cy="138.7" r="1.01"/>
<circle cx="34.2" cy="142.1" r="1"/>
<circle cx="52.2" cy="142.1" r="1"/>
<circle cx="121.4" cy="141.2" r="1.01"/>
<circle cx="183.1" cy="142.1" r="1"/>
<circle cx="201" cy="142.1" r="1"/>
<circle cx="34.2" cy="213.6" r=".67"/>
<circle cx="34.2" cy="213.6" r="1.01"/>
<circle cx="34.2" cy="213.6" r=".86"/>
<circle cx="52" cy="213.8" r="1.04"/>
<circle cx="52" cy="213.8" r=".65"/>
<circle cx="34.5" cy="231.3" r="1.05"/>
<circle cx="34.5" cy="231.3" r=".64"/>
<circle cx="52.2" cy="231.6" r="1.01"/>
<circle cx="52.2" cy="231.6" r=".65"/>
<circle cx="52.2" cy="231.6" r=".86"/>
</g>
<text font-size="16.9" x="12.7" y="27.1">ARMABOT</text>
<text font-size="12.7" x="92.3" y="26.8">Right Angle Drive - 1/2&quot; Hex</text>
<g font-size="9.9">
<text x="168.4" y="37.9">P/N A0042</text>
<text x="154.2" y="47.1">Outline Drawing</text>
</g>
<g font-size="4.2">
<text x="142.4" y="71.4">Motor and</text>
<text x="142.4" y="75.6">VersaPlanetary</text>
<text x="142.4" y="79.8">gearbox not</text>
<text x="142.4" y="83.9">included.</text>
<text x="65.9" y="94.4">6X #10-32 UNF</text>
<text x="149" y="93.3">3X #10-32</text>
<text x="65.9" y="98.6">THRU BOTH</text>
<text x="149" y="97.4">UNF THRU</text>
<text x="149" y="101.6">BOTH SIDES</text>
<text x="65.9" y="102.8">SIDES</text>
<text x="175.3" y="156.2">3X #10-32 UNF</text>
<text x="175.3" y="160.4">THRU ONE SIDE</text>
<text x="54" y="162.4">3X #10-32 UNF</text>
<text x="54" y="166.5">THRU ONE SIDE</text>
<text x="175.3" y="168.8">Can be used</text>
<text x="175.3" y="172.9">with screws to</text>
<text x="54" y="174.9">Can be used</text>
<text x="54" y="179.1">with screws to</text>
<text x="175.3" y="177.1">retain bearing.</text>
<text x="54" y="183.2">retain bearing.</text>
</g>
<g font-size="4.2" fill="#808080">
<text x="96.2" y="107.6">.13</text>
<text x="139" y="107.6">.22</text>
<text x="20.8" y="125.8">1.68</text>
<text x="80.4" y="123.9">1.93</text>
<text x="158" y="131.6">1.75</text>
<text x="167.5" y="128.5">2.88</text>
<text x="1.3" y="133.9">.500 HEX</text>
<text x="64.2" y="133.4">2.00</text>
<text x="3.9" y="138.9">SHAFT</text>
<text x="88.8" y="140.7">.94</text>
<text x="97.4" y="143">.13</text>
<text x="141.2" y="148.9">.24</text>
<text x="147.6" y="144.5">.31</text>
<text x="36.5" y="151.5">.50</text>
<text x="67.4" y="155.2">1.47</text>
<text x="97.8" y="150.5">1.38</text>
<text x="200.2" y="150.5">1.76</text>
<text x="26.1" y="156.7">1.00</text>
<text x="111.5" y="161.9">1.00</text>
<text x="122.9" y="156.7">.69</text>
<text x="118.1" y="176.9">5.50</text>
<text x="31.1" y="198.6">1.00</text>
<text x="57.8" y="223.1">2.00</text>
<text x="39.6" y="264.1">1.374</text>
<text x="16.4" y="270.4">2.00</text>
</g>
</svg>
